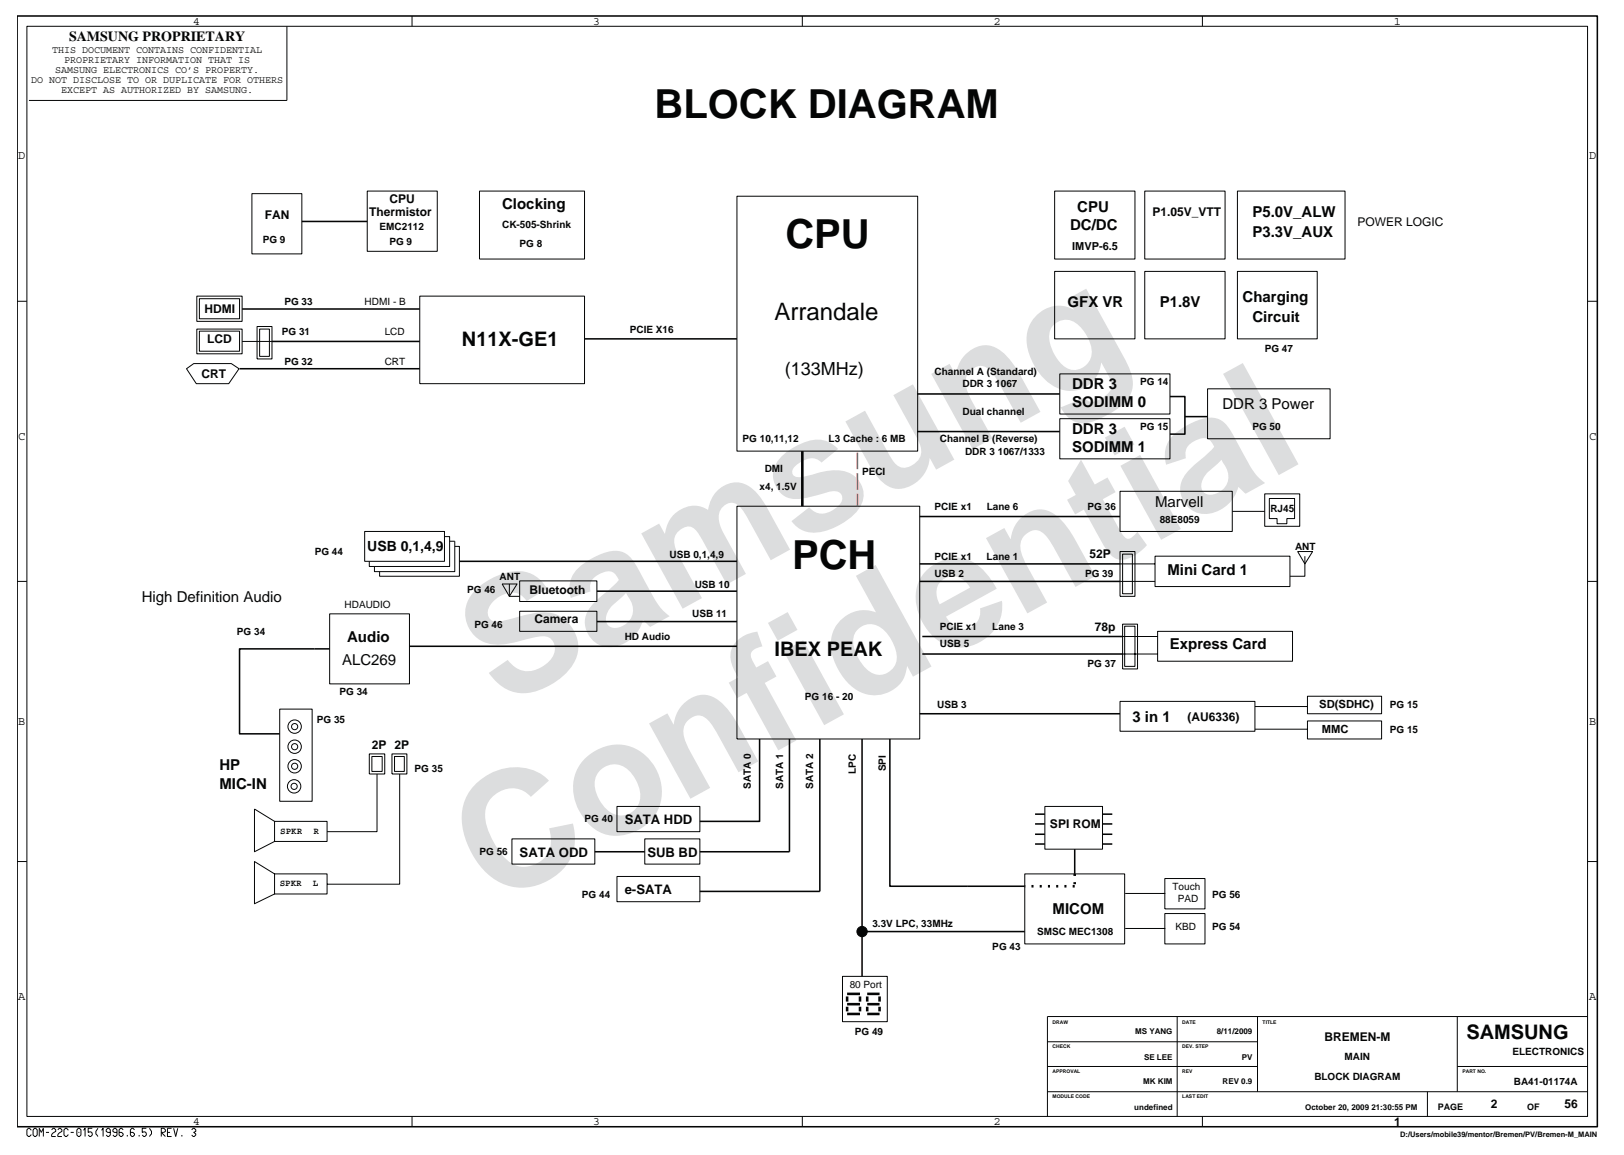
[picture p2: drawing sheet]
<svg xmlns="http://www.w3.org/2000/svg" width="267mm" height="190mm" viewBox="0 0 267 190" stroke-linecap="round" stroke-linejoin="round" font-family="sans-serif">
<g fill="none" stroke="#040505" stroke-width=".25">
<path d="M2.8 2.6h259.9v182.7h-259.9zM150.8 64.8h23.5M150.8 71h23.5M192.4 65.2h2.4v6.2h-2.4M194.8 68.5h3.8M75.5 92.3h45.7M98.1 97.2h23.1M151.2 84.9h33M151.2 92.7h33M54.2 106.7h-14.8v14h6.6M67.3 106.3h53.9M98.1 102.2h23.1"/>
<path d="M141.8 121.5v39M141.8 153.2h26.7"/>
</g>
<g fill="none" stroke="#040505" stroke-width=".16">
<path d="M4.4 4.3h256.6v179.3h-256.6zM47.2 4.3v12.2h-42.4M67.8 2.6v1.7M131.9 2.6v1.7M197.7 2.6v1.7M41.4 31.8h8.2v9.9h-8.2zM60.4 31.4h11.5v9.9h-11.5zM78.8 31.4h17.3v11.2h-17.3zM2.8 49.5h1.6M32.4 54.1h7.4v4.1h-7.4zM32.8 54.4h6.6v3.3h-6.6zM39.8 56.1h4.9"/>
<path d="M261 49.5h1.7M30.7 60.6l1.2-.8h6.1l1.3 .8-1.7 2.5h-5.3zM174.3 61.5h18.1v6.6h-18.1zM174.3 68.8h18.1v6.6h-18.1zM198.6 63.9h20.1v8.2h-20.1zM2.8 95.6h1.6M60 87.4h13.1v4.9h-13.1zM73.1 88.2h.8v4.9h-13.2v-.8M73.9 89h.9v5h-13.2v-.9M74.8 89.8h.7v4.9h-13.1v-.7M82.6 96h2.4l-1.2 2zM83.8 96v2h1.6"/>
<path d="M85.4 95.5h12.7v3.4h-12.7zM121.2 83.2h30v38.3h-30zM184.2 80.8h18.4v6.6h-18.4zM184.2 90.7h2.4v7.3h-2.4zM184.2 92.7h5.7M184.6 91.1h1.6v6.5h-1.6zM189.9 91.4h22.2v5h-22.2zM208 81.2h5.7v5.3h-5.7zM208.7 82h4.2v3.3h-1.3v.8h-1.6v-.8h-1.3zM213.4 90.7h2.4l-1.2 2zM214.6 91.4v3.3h-2.5M261 95.6h1.7"/>
<path d="M46 116.6h5.3v15.1h-5.3zM54.2 100.9h13.1v11.5h-13.1zM85.4 100.5h12.7v3.3h-12.7zM206.4 116.2h8.6M206.4 119.9h8.6M215 118.5h12.2v3h-12.2zM215 114.5h12.2v2.9h-12.2zM45.1 135h8.7v3.4h-8.7zM45.1 135l-3.3-2v7l3.3-1.6M60.7 124h2.6v3.3h-2.6zM61.1 124.4h1.7v2.4h-1.7zM62 127.3v9.4h-8.2"/>
<path d="M64.5 124h2.4v3.3h-2.4zM64.9 124.4h1.6v2.4h-1.6zM65.7 127.3v18.1h-11.9M101.4 132.6h13.7v4.1h-13.7zM2.8 141.7h1.6M45.1 143.7h8.7v3.3h-8.7zM45.1 143.7l-3.3-2v6.9l3.3-1.6M168.5 143.7h16.4v11.5h-16.4zM185 146.9h6.5h-.3M185 152.7h6.5h-.3M191.5 150.2h6.6v5h-6.6zM191.5 144.4h6.6v5h-6.6z"/>
<path d="M261 141.7h1.7M138.5 160.5h7.4v7.5h-7.4zM172.2 175.3h34.6M172.2 179.5h88.8M172.2 171.3h34.6M193.6 167.1v16.5M206.8 167.1v12.4M234.7 179.5v4.1M239.6 175.3h21.4M239.6 167.1v12.4M261 167.1h-88.8v16.5M67.8 183.6v1.7"/>
<path d="M131.9 183.6v1.7M197.7 183.6v1.7"/>
<circle cx="48.4" cy="119.5" r=".51"/>
<circle cx="48.4" cy="119.5" r="1.1"/>
<circle cx="48.4" cy="129.3" r="1.1"/>
<circle cx="48.4" cy="129.3" r=".51"/>
<circle cx="48.4" cy="126" r=".51"/>
<circle cx="48.4" cy="122.8" r=".51"/>
<circle cx="48.4" cy="126" r="1.1"/>
<circle cx="48.4" cy="122.8" r="1.1"/>
</g>
<g fill="none" stroke="#040505" stroke-width=".42">
<path d="M131.9 74.2v9M139.3 163.4h2.1M139.3 165.1h2.1M139.3 166.7h2.1M139.3 163.8v.9M139.3 165.5v.8M141.4 163.8v.9M141.4 165.5v.8M142.6 163.4h2M142.6 165.1h2M142.6 163.8v.9M142.6 165.5v.8"/>
<path d="M142.6 166.7h2M144.6 163.8v.9M144.6 165.5v.8"/>
</g>
<circle cx="141.8" cy="153.2" r=".85" fill="#040505"/>
<g fill="none" stroke="#040505" stroke-width=".16">
<path d="M121.2 32.3h29.7v41.9h-29.7zM173.4 31.4h13.2v11.2h-13.2zM188.2 31.4h13.2v11.2h-13.2zM203.5 31.4h17.7v11.2h-17.7zM32.4 48.7h7.4v4.1h-7.4zM32.8 49.1h6.6v3.3h-6.6zM42.3 53.7h2.4v5.3h-2.4zM42.7 54.1h1.6v4.5h-1.6zM69 48.7h27.1v14.4h-27.1zM173.4 44.6h13.2v11.1h-13.2zM188.2 44.6h13.2v11.1h-13.2zM203.5 44.6h13.1v11.1h-13.1z"/>
<path d="M184.2 95.6h5.7M202.6 84.1h5.4M184.2 115.3h22.2v4.9h-22.2zM184.6 102.6h2.4v7.4h-2.4zM184.6 104.7h5.7M184.6 107.5h5.7M184.9 103h1.7v6.6h-1.7zM190.3 103.8h22.2v4.9h-22.2zM84.2 137.9h13.6v4.2h-13.6zM106 137.9h9.1v4.2h-9.1zM171.8 132.6h9.5v7h-9.5zM101.4 144.1h13.7v4.2h-13.7z"/>
<path d="M5.1 185.8l-.3-.3h-.1l-.3 .3v.8l.3 .3h.1l.3-.4M5.7 185.5h.2l.2 .3v.8l-.2 .3h-.2l-.3-.3v-.8zM6.5 186.9v-1.4l.3 .7 .3-.7v1.4M7.6 186.2h.5M8.5 185.8l.2-.3h.2l.3 .3v.2l-.5 .3-.2 .3v.3h.7M9.5 185.8l.3-.3h.1l.3 .3v.2l-.4 .3-.3 .3v.3h.7M11.2 185.8l-.3-.3h-.1l-.3 .3v.8l.3 .3h.1l.3-.4M11.6 186.2h.5M12.9 185.5h.2l.2 .3v.8l-.2 .3h-.2l-.3-.3v-.8zM13 186.1v.2M13.7 185.8l.3-.3v1.4M15.2 185.5h-.7v.7l.4-.1 .2 .1 .1 .2v.2l-.3 .3h-.1l-.3-.3"/>
<path d="M16.1 185.5a.82 .82 0 0 0 0 1.4M16.7 185.8l.3-.3v1.4M18.1 186.2h-.4l-.2-.2v-.2l.2-.3h.2l.2 .3v.8l-.2 .3h-.2l-.2-.3M19.2 186.2h-.4l-.2-.2v-.2l.2-.3h.2l.2 .3v.8l-.2 .3h-.2l-.2-.3M20.3 185.8l-.3-.3h-.2l-.2 .3v.8l.2 .3h.2l.3-.3v-.2l-.3-.2h-.4M20.9 186.6v.3M22.1 185.8l-.2-.3h-.2l-.3 .3v.8l.3 .3h.2l.2-.3v-.2l-.2-.2h-.5M22.9 186.6v.3M24.1 185.5h-.7v.7l.4-.1 .2 .1 .1 .2v.2l-.3 .3h-.2l-.2-.3M24.6 185.5a.82 .82 0 0 1 0 1.4M26.5 186.9v-1.4h.4l.3 .3v.2l-.3 .2h-.4l.7 .7M27.5 186.2h.5"/>
<path d="M28.2 185.5h-.7v1.4h.7M28.6 185.5l.3 1.4 .3-1.4M29.9 186.6v.3M31.5 185.8l.3-.3h.1l.3 .3v.2l-.3 .2 .3 .2v.2l-.3 .3h-.1l-.3-.3"/>
<circle cx="141.8" cy="153.2" r=".85"/>
</g>
<g fill="none" stroke="#040505" stroke-width=".25">
<path d="M49.6 36.4h10.8M39.8 50.8h29.2M44.7 56.1h24.3M96.1 55.7h25.1M39.4 60.6h29.6M151.2 95.6h33M151.2 117.4h33M151.7 107.5h32.9M151.7 104.7h32.9M124.9 121.5v13.5h-9.8M129.8 121.5v18.5h-14.7M134.8 121.5v25.1h-19.7"/>
<path d="M146.3 121.5v24.2h22.2M170.2 135.5h1.6M170.2 138.8h1.6M170.2 133.9h1.6M170.2 137.2h1.6M176.7 139.6v4.1M181.3 135.5h1.6M181.3 138.8h1.6M181.3 133.9h1.6M181.3 137.2h1.6M97.8 140h8.2"/>
</g>
<path d="M141 74.4v2.7M141 77.8v2.7M141 81.2v2" fill="none" stroke="#ec2426" stroke-width=".25"/>
<path d="M168.5 145.7h.1M169.6 145.7h.3M171 145.7h.3M172.3 145.7h.4M173.7 145.7h.3M175 145.7h.4M176.4 145.7h.3M176.7 143.7v.3M176.7 145v.4" fill="none" stroke="#040505" stroke-width=".42"/>
<g font-size="26.5" fill="#dcddde">
<text x="82.4" y="116.5" transform="rotate(-29 82.4 116.5)">Samsung</text>
<text x="81.1" y="149.2" transform="rotate(-29 81.1 149.2)">Confidential</text>
</g>
<g font-size="6.6" fill="#040505">
<text x="107.6" y="19.4">BLOCK DIAGRAM</text>
<text x="129.1" y="40.8">CPU</text>
<text x="130.2" y="93.5">PCH</text>
</g>
<text font-size="3.9" fill="#040505" x="127.4" y="52.7">Arrandale</text>
<g font-size="3.3" fill="#040505">
<text x="76" y="56.9">N11X-GE1</text>
<text x="127.4" y="107.9">IBEX PEAK</text>
<text x="241.1" y="170.8">SAMSUNG</text>
</g>
<text font-size="3" fill="#040505" x="129.1" y="61.7">(133MHz)</text>
<g font-size="2.5" fill="#040505">
<text x="82.6" y="34.4">Clocking</text>
<text x="177.1" y="34.9">CPU</text>
<text x="205.9" y="35.6">P5.0V_ALW</text>
<text x="176" y="37.7">DC/DC</text>
<text x="205.9" y="38.9">P3.3V_AUX</text>
<text x="175.5" y="50.4">GFX VR</text>
<text x="190.7" y="50.4">P1.8V</text>
<text x="204.3" y="49.6">Charging</text>
<text x="205.9" y="52.9">Circuit</text>
<text x="176.3" y="64">DDR 3</text>
<text x="176.3" y="71.4">DDR 3</text>
<text x="176.3" y="66.9">SODIMM 0</text>
<text x="201" y="67.3">DDR 3 Power</text>
<text x="176.3" y="74.3">SODIMM 1</text>
<text x="189.9" y="83.4">Marvell</text>
<text x="192" y="94.5">Mini Card 1</text>
<text x="23.3" y="98.9">High Definition Audio</text>
<text x="57.1" y="105.6">Audio</text>
<text x="192.4" y="106.7">Express Card</text>
<text x="56.2" y="109.3">ALC269</text>
<text x="186.2" y="118.7">3 in 1</text>
<text x="36.1" y="126.5">HP</text>
<text x="36.1" y="129.8">MIC-IN</text>
<text x="173.1" y="150.3">MICOM</text>
</g>
<g font-size="2.3" fill="#040505">
<text x="11.4" y="6.7">SAMSUNG PROPRIETARY</text>
<text x="60.4" y="90.7">USB 0,1,4,9</text>
</g>
<g font-size="2.2" fill="#040505">
<text x="102.7" y="135.4">SATA HDD</text>
<text x="85.4" y="140.8">SATA ODD</text>
<text x="106.4" y="140.8">SUB BD</text>
<text x="102.7" y="146.9">e-SATA</text>
</g>
<g font-size="2" fill="#040505">
<text x="31.8" y="4">4</text>
<text x="97.6" y="4">3</text>
<text x="163.4" y="4">2</text>
<text x="229.2" y="4">1</text>
<text x="3" y="26.2">D</text>
<text x="261.3" y="26.2">D</text>
<text x="43.5" y="35.9">FAN</text>
<text x="60.7" y="35.4">Thermistor</text>
<text x="64" y="33.4">CPU</text>
<text x="189.5" y="35.4">P1.05V_VTT</text>
<text x="223.2" y="37.1">POWER LOGIC</text>
<text x="33.6" y="51.5">HDMI</text>
<text x="34.1" y="56.4">LCD</text>
<text x="33.1" y="62.1">CRT</text>
<text x="3" y="72.3">C</text>
<text x="261.3" y="72.3">C</text>
<text x="179.2" y="91.8">52P</text>
<text x="87.1" y="97.6">Bluetooth</text>
<text x="87.9" y="102.5">Camera</text>
<text x="180" y="103.7">78p</text>
<text x="3" y="119.2">B</text>
<text x="195.3" y="118.5">(AU6336)</text>
<text x="261.3" y="119.2">B</text>
<text x="61.1" y="123.1">2P 2P</text>
<text x="172.7" y="136.2">SPI ROM</text>
<text x="3" y="164.4">A</text>
<text x="261.3" y="164.4">A</text>
<text x="217.8" y="171.2">BREMEN-M</text>
<text x="31.8" y="185">4</text>
<text x="97.6" y="185">3</text>
<text x="163.4" y="185">2</text>
<text x="229.3" y="185.1">1</text>
<text x="245.1" y="182.2">2</text>
<text x="257.2" y="182.2">56</text>
</g>
<g font-size="1.8" fill="#040505">
<text x="176.3" y="41.1">IMVP-6.5</text>
<text x="216.9" y="116.3">SD(SDHC)</text>
<text x="217.4" y="120.5">MMC</text>
</g>
<g font-size="1.6" fill="#040505">
<text x="8.6" y="8.8">THIS DOCUMENT CONTAINS CONFIDENTIAL</text>
<text x="9.1" y="12">SAMSUNG ELECTRONICS CO’S PROPERTY.</text>
<text x="10.6" y="10.4">PROPRIETARY INFORMATION THAT IS</text>
<text x="5.1" y="13.7">DO NOT DISCLOSE TO OR DUPLICATE FOR OTHERS</text>
<text x="10.1" y="15.3">EXCEPT AS AUTHORIZED BY SAMSUNG.</text>
<text x="43.2" y="39.9">PG 9</text>
<text x="62.4" y="37.8">EMC2112</text>
<text x="64" y="40.3">PG 9</text>
<text x="82.6" y="37.4">CK-505-Shrink</text>
<text x="85.4" y="40.7">PG 8</text>
<text x="46.8" y="50.1">PG 33</text>
<text x="60" y="50.1">HDMI - B</text>
<text x="46.3" y="55">PG 31</text>
<text x="63.3" y="55">LCD</text>
<text x="103.6" y="54.7">PCIE X16</text>
<text x="208" y="57.9">PG 47</text>
<text x="46.8" y="60">PG 32</text>
<text x="63.3" y="60">CRT</text>
<text x="153.7" y="61.7">Channel A (Standard)</text>
<text x="158.3" y="63.7">DDR 3 1067</text>
<text x="187.5" y="63.3">PG 14</text>
<text x="158.3" y="68.3">Dual channel</text>
<text x="187.5" y="70.7">PG 15</text>
<text x="205.9" y="70.7">PG 50</text>
<text x="122.1" y="72.7">PG 10,11,12</text>
<text x="125.7" y="77.7">DMI</text>
<text x="136.2" y="72.7">L3 Cache : 6 MB</text>
<text x="154.5" y="72.7">Channel B (Reverse)</text>
<text x="158.7" y="74.8">DDR 3 1067/1333</text>
<text x="124.9" y="80.5">x4, 1.5V</text>
<text x="141.8" y="78.1">PECI</text>
<text x="153.7" y="83.8">PCIE x1</text>
<text x="162.2" y="83.8">Lane 6</text>
<text x="178.8" y="83.8">PG 36</text>
<text x="190.7" y="85.9">88E8059</text>
<text x="208.9" y="84.3">RJ45</text>
<text x="51.8" y="91.3">PG 44</text>
<text x="82.1" y="95.3">ANT</text>
<text x="110.1" y="91.7">USB 0,1,4,9</text>
<text x="153.7" y="92">PCIE x1</text>
<text x="153.7" y="94.9">USB 2</text>
<text x="162.2" y="92">Lane 1</text>
<text x="178.4" y="94.9">PG 39</text>
<text x="213" y="90.4">ANT</text>
<text x="56.7" y="99.9">HDAUDIO</text>
<text x="76.8" y="97.5">PG 46</text>
<text x="113.8" y="101.5">USB 11</text>
<text x="114.2" y="96.6">USB 10</text>
<text x="39" y="104.4">PG 34</text>
<text x="78" y="103.2">PG 46</text>
<text x="102.7" y="105.3">HD Audio</text>
<text x="154.5" y="103.6">PCIE x1</text>
<text x="154.5" y="106.4">USB 5</text>
<text x="163.2" y="103.6">Lane 3</text>
<text x="178.8" y="109.7">PG 37</text>
<text x="52.1" y="118.8">PG 35</text>
<text x="55.8" y="114.3">PG 34</text>
<text x="132.4" y="115.1">PG 16 - 20</text>
<text x="154.1" y="116.3">USB 3</text>
<text x="228.5" y="116.3">PG 15</text>
<text x="228.5" y="120.5">PG 15</text>
<text x="68.2" y="127">PG 35</text>
<text x="123.5" y="129.7" transform="rotate(-90 123.5 129.7)">SATA 0</text>
<text x="128.8" y="129.7" transform="rotate(-90 128.8 129.7)">SATA 1</text>
<text x="133.7" y="129.7" transform="rotate(-90 133.7 129.7)">SATA 2</text>
<text x="140.7" y="127.3" transform="rotate(-90 140.7 127.3)">LPC</text>
<text x="145.7" y="126.8" transform="rotate(-90 145.7 126.8)">SPI</text>
<text x="96.1" y="135.2">PG 40</text>
<text x="78.8" y="140.6">PG 56</text>
<text x="95.7" y="147.6">PG 44</text>
<text x="192.8" y="146.3">Touch</text>
<text x="193.6" y="148.3">PAD</text>
<text x="199.3" y="147.6">PG 56</text>
<text x="143.4" y="152.5">3.3V LPC, 33MHz</text>
<text x="170.5" y="153.8">SMSC MEC1308</text>
<text x="193.3" y="152.9">KBD</text>
<text x="199.3" y="152.9">PG 54</text>
<text x="163.2" y="156.2">PG 43</text>
<text x="139.7" y="162.4">80 Port</text>
<text x="140.6" y="170.2">PG 49</text>
<text x="248.7" y="173.5">ELECTRONICS</text>
<text x="216.1" y="177.6">BLOCK DIAGRAM</text>
<text x="221.1" y="174.3">MAIN</text>
<text x="248.9" y="178.4">BA41-01174A</text>
</g>
<g font-size="1.5" fill="#040505">
<text x="46.1" y="137.2">SPKR</text>
<text x="51.5" y="137.2">R</text>
<text x="46" y="145.7">SPKR</text>
<text x="51.4" y="145.7">L</text>
<text x="236.4" y="182.5">PAGE</text>
<text x="251.1" y="182.5">OF</text>
</g>
<g font-size="1.3" fill="#040505">
<text x="186.7" y="170.1">MS YANG</text>
<text x="200.1" y="170.1">8/11/2009</text>
<text x="188" y="178.3">MK KIM</text>
<text x="188.1" y="174.2">SE LEE</text>
<text x="201" y="178.3">REV 0.9</text>
<text x="204.2" y="174.2">PV</text>
<text x="186.5" y="182.4">undefined</text>
<text x="214.6" y="182.4">October 20, 2009 21:30:55 PM</text>
</g>
<text font-size="1.2" fill="#040505" x="230.2" y="186.9">D:/Users/mobile39/mentor/Bremen/PV/Bremen-M_MAIN</text>
<g font-size=".8" fill="#040505">
<text x="173.1" y="168.3">DRAW</text>
<text x="173.1" y="172.3">CHECK</text>
<text x="194.4" y="168.3">DATE</text>
<text x="194.4" y="172.3">DEV. STEP</text>
<text x="207.6" y="168.3">TITLE</text>
<text x="173.1" y="176.5">APPROVAL</text>
<text x="194.4" y="176.5">REV</text>
<text x="240.5" y="176.5">PART NO.</text>
<text x="173.1" y="180.6">MODULE CODE</text>
<text x="194.4" y="180.6">LAST EDIT</text>
</g>
</svg>
